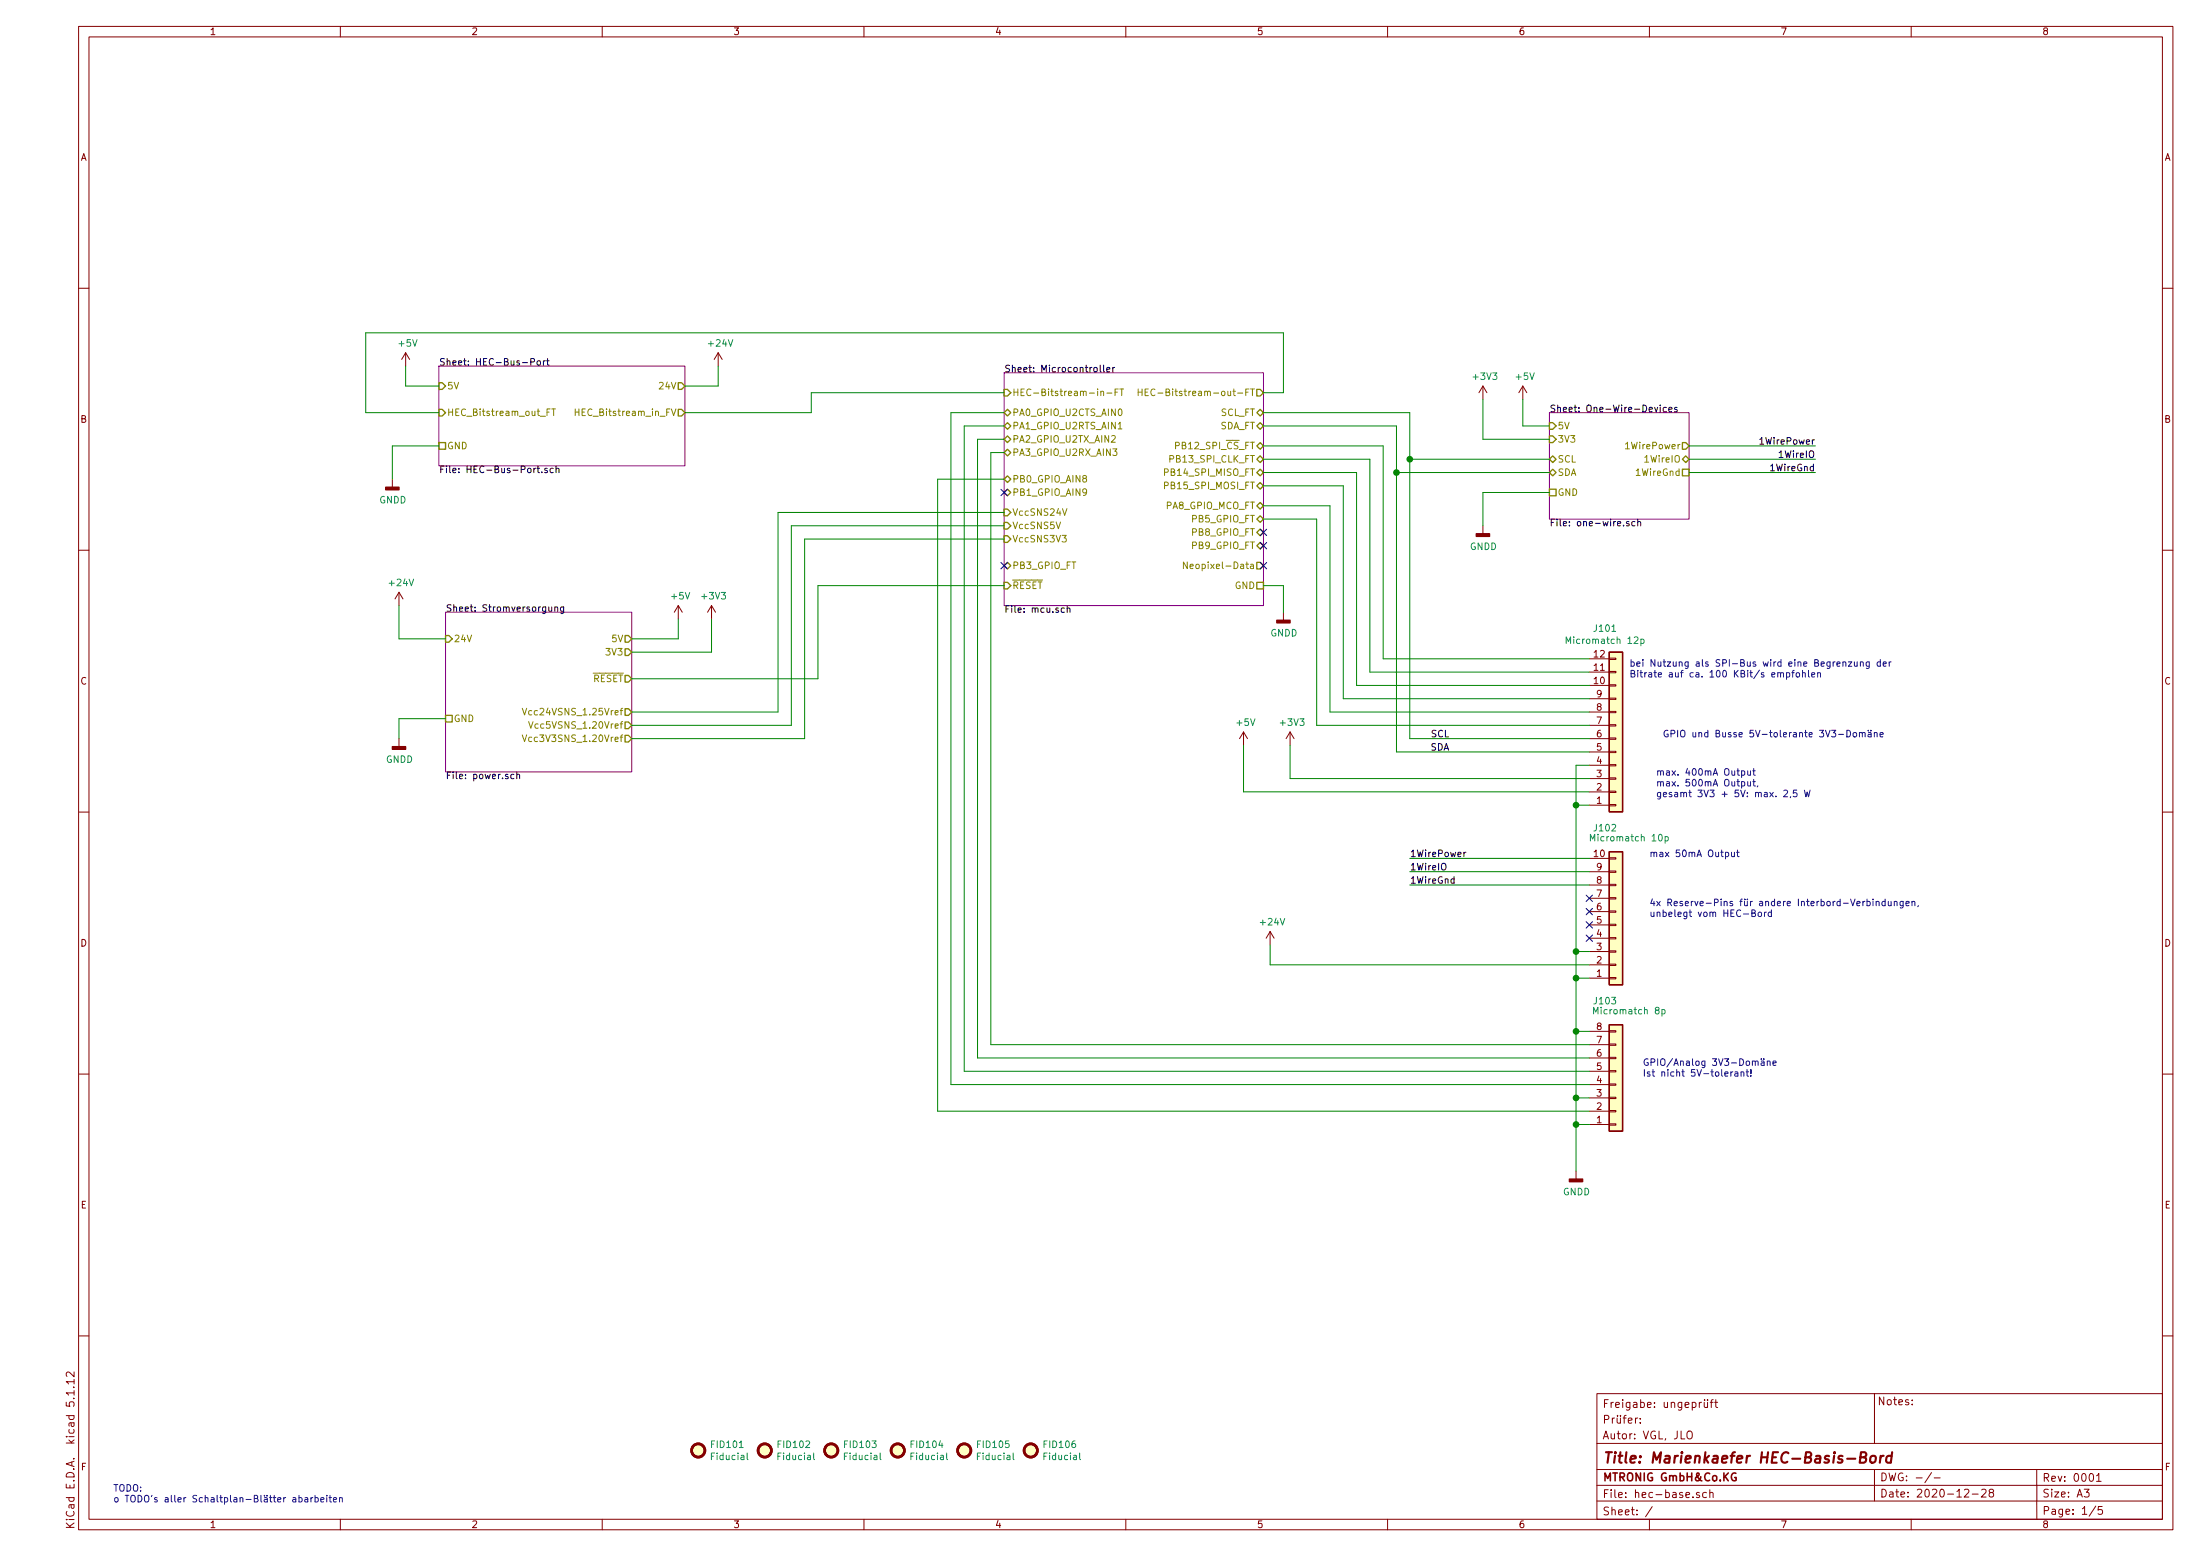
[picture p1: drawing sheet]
<svg xmlns="http://www.w3.org/2000/svg" width="420mm" height="297mm" viewBox="0 0 420 297" stroke-linecap="round" stroke-linejoin="round" font-family="sans-serif">
<g fill="none" stroke="#840000" stroke-width=".19">
<path d="M15 5h400v287h-400zM17 7h396v283h-396zM65 5v2M115 5v2M165 5v2M215 5v2M265 5v2M315 5v2M365 5v2M15 55h2M413 55h2M77.5 67.3l-.8 1.3"/>
<path d="M77.5 67.3v2.6M77.5 67.3l.7 1.3M137.2 67.3l-.8 1.3M137.2 67.3v2.6M137.2 67.3l.7 1.3M283.2 73.7l-.8 1.3M283.2 73.7v2.5M283.2 73.7l.8 1.3M290.8 73.7l-.7 1.3M290.8 73.7v2.5M290.8 73.7l.8 1.3M74.9 91.5v1.5"/>
<path d="M15 105h2M76.2 113.1v2.5M76.2 113.1l-.8 1.2M76.2 113.1l.8 1.2M129.5 115.6l-.7 1.3M129.5 115.6v2.5M129.5 115.6l.8 1.3M135.9 115.6l-.8 1.3M135.9 115.6v2.5M135.9 115.6l.8 1.3M245.1 116.9v1.5M283.2 100.4v1.5"/>
<path d="M413 105h2M237.5 139.7l-.8 1.3M237.5 139.7v2.6M237.5 139.7l.8 1.3M246.4 139.7l-.8 1.3M246.4 139.7v2.6M246.4 139.7l.7 1.3M303.5 130.8h3.8M303.5 128.3h3.8M303.5 125.8h3.8M303.5 138.5h3.8M303.5 135.9h3.8"/>
<path d="M303.5 133.4h3.8M307.3 135.8h1.3v.3h-1.3zM307.3 133.3h1.3v.2h-1.3zM307.3 130.7h1.3v.3h-1.3zM307.3 128.2h1.3v.2h-1.3zM307.3 125.6h1.3v.3h-1.3zM307.3 138.3h1.3v.3h-1.3zM15 155h2M76.2 141v1.5M303.5 153.7h3.8M303.5 151.2h3.8M303.5 148.6h3.8"/>
<path d="M303.5 146.1h3.8M303.5 143.5h3.8M303.5 141h3.8M307.3 143.4h1.3v.3h-1.3zM307.3 146h1.3v.2h-1.3zM307.3 148.5h1.3v.3h-1.3zM307.3 151h1.3v.3h-1.3zM307.3 140.9h1.3v.2h-1.3zM307.3 153.6h1.3v.2h-1.3zM413 155h2M242.6 177.8l-.8 1.3M242.6 177.8v2.6"/>
<path d="M242.6 177.8l.7 1.3M303.5 163.9h3.8M303.5 179.1h3.8M303.5 176.6h3.8M303.5 174h3.8M303.5 171.5h3.8M303.5 168.9h3.8M303.5 166.4h3.8M307.3 171.4h1.3v.2h-1.3zM307.3 168.8h1.3v.3h-1.3zM307.3 166.3h1.3v.2h-1.3zM307.3 163.7h1.3v.3h-1.3z"/>
<path d="M307.3 173.9h1.3v.3h-1.3zM307.3 179h1.3v.2h-1.3zM307.3 176.4h1.3v.3h-1.3zM303.5 186.7h3.8M303.5 184.2h3.8M303.5 181.6h3.8M303.5 199.4h3.8M303.5 196.9h3.8M307.3 181.5h1.3v.3h-1.3zM307.3 184.1h1.3v.2h-1.3zM307.3 186.6h1.3v.3h-1.3zM307.3 199.3h1.3v.3h-1.3z"/>
<path d="M307.3 196.8h1.3v.2h-1.3zM15 205h2M303.5 214.7h3.8M303.5 212.1h3.8M303.5 209.6h3.8M303.5 207h3.8M303.5 204.5h3.8M303.5 202h3.8M307.3 201.8h1.3v.3h-1.3zM307.3 204.4h1.3v.2h-1.3zM307.3 209.5h1.3v.2h-1.3zM307.3 212h1.3v.3h-1.3z"/>
<path d="M307.3 214.5h1.3v.3h-1.3zM307.3 206.9h1.3v.3h-1.3zM413 205h2M301 223.6v1.5M15 255h2M413 255h2M14 264.8h.1M14.1 265.9h-1.5l.5 .4M14.1 263.8h-1.5l.5 .4M14.1 261.9v.9l-1-.9-.5 .3 .2 .5M14.1 263.3v.9M14.1 265.5v.8"/>
<path d="M305 266.1h108v23.9h-108zM305 275.6h108M313.3 271.6v.1M313.3 270.8v.1M322.2 273.4a.5 .5 0 0 1 .6-.2 .5 .5 0 0 1 .4 .5v.5a.51 .51 0 0 1-.5 .5 .51 .51 0 0 1-.5-.5zM325 267.7l-.5 .3M325.5 267.7l.1 .9 .3 .1 .2-.1M325.6 267.2v.1M326.1 267.2v.1M326.1 267.7v1M326.6 267.7h.6M327.2 267.2l-.4 .2v1.3"/>
<path d="M327.5 267.7h.5M327.7 267.2v1.3l.3 .2M358 266v9.5M365.2 268.1v.1M365.2 267.3v.1M65 290v2M115 290v2M165 290v2M215 290v2M265 290v2M305 286.5h108M305 283.6h108"/>
<path d="M305 280.5h108M315 290v2M315.5 287.6l-1.2 1.9M324.5 285l-.3-.1-.2 .2 .1 .2 .4 .2v.3h-.5M325.9 285l-.4-.1-.3 .3v.6l.3 .1 .4-.1M326.5 285l.2-.1 .4 .1 .1 .9M326.5 284.4v1.5M358 280.5v6M365 290v2M368.9 281.1l-1.3 1.9M369.4 282.1h1.1M375.2 284.4l.5-.1 .3 .4-.9 1.1h.9"/>
<path d="M376.7 285.2h1.1M378.5 284.4l.5-.1 .2 .1 .1 .3-.9 1.1h.9M380.2 284.9l-.3-.3 .1-.2 .2-.1 .4 .1 .1 .2v.2l-.5 .1-.3 .3v.3l.3 .3h.2l.3-.3v-.4l-.3-.2M389 280.5v6M389 286.5v3.5M398 284.3h1l-.5 .6 .4 .1v.7l-.2 .1-.7-.1M400.3 287.5l-1.3 1.9M400.4 281.7l.4-.4v1.5M400.4 282.8h.9M401.5 287.6h-.7l-.1 .7 .2-.1h.5l.1 .3v.5l-.2 .1-.6-.1"/>
</g>
<path d="M355.3 278.2l.9-.1a.47 .47 0 0 0 .2-.5 .47 .47 0 0 0-.3-.4h-.7l-.2 2h.8a.53 .53 0 0 0 .4-.5 .53 .53 0 0 0-.4-.5M357.4 278a.53 .53 0 0 1 .9 .3l-.2 .8a.51 .51 0 0 1-.6 .2 .51 .51 0 0 1-.4-.4l.1-.6zM359.2 277.9l-.2 1.3M359.7 277.9l-.3 .1-.3 .3M361.3 278a.68 .68 0 0 0-1 .3l-.1 .6 .1 .2 .2 .1 .6-.1M361.4 277.2l-.3 2" fill="none" stroke="#840000" stroke-width=".41"/>
<path d="M331.5 281.3a.7 .7 0 0 0-.9 .6 .7 .7 0 0 0 .9 .7l.1-.5h-.3" fill="none" stroke="#840000" stroke-width=".3"/>
<path d="M83.8 69.9h47v19h-47zM191.8 71.2h49.5v44.4h-49.5zM295.9 78.8h26.7v20.3h-26.7zM85.1 116.9h35.5v30.5h-35.5z" fill="none" stroke="#840084" stroke-width=".19"/>
<g fill="none" stroke="#000" stroke-width=".19">
<path d="M101.4 69.1l.6-.1v-.4l-.6-.2v1.3M102.7 68.9h.3l.2 .1-.1 .7h-.3l-.2-.2zM103.8 68.9v.8M104.1 68.9l-.3 .2M104.4 68.9h.5M104.6 68.4v1.1l.3 .2M210.1 69.7v1.1l.2 .2M210.8 69.7v1.1l.1 .2M211.4 70.5l.6-.1-.1-.2-.3-.1-.2 .2v.6h.5M212.5 70.1v.9M212.9 70.1l-.4 .3M316 77.8l.3 .8 .3-.8"/>
<path d="M317.1 77.3v.2M317.1 77.8v.8M318.2 77.8h-.3l-.3 .2 .2 .5h.4M318.7 78.2l.6-.1v-.3h-.4l-.2 .1 .1 .6h.5M320.3 77.8h-.3l-.2 .1 .1 .2 .4 .1v.3h-.5M102.6 89.4h.4M102.7 89v1.1l.3 .1M103.5 90.1v.1M104.5 89.4h-.3l-.2 .2 .1 .1 .4 .2v.3h-.5M105.7 89.4h-.4l-.2 .2 .1 .6h.5M106.2 89.5l.2-.1h.3l.1 .8M106.2 89v1.2"/>
<path d="M311.1 99.6h-.3l-.2 .1 .1 .2 .4 .1v.3h-.5M312.2 99.6h-.3l-.3 .2 .2 .5h.4M312.8 99.7l.5-.1v.8M312.8 99.1v1.3M336.1 83.9l.4-.4v1.3M336.1 84.8h.7M104.8 115.9l.1 .7 .3 .1 .2-.1M105.4 115.9v.8M106 116l.1-.1h.4v.8M106 115.9v.8M107.6 115.9v1.1l-.2 .1h-.3M107.6 115.9h-.3l-.3 .2 .2 .5h.4"/>
<path d="M203.3 116.1h-.4l-.2 .2 .1 .6h.5M203.8 116.2l.2-.1h.3v.8M203.8 115.6v1.3M98.1 147.9l-.3-.1-.2 .2 .1 .6h.4M98.7 147.9l.2-.1 .3 .1v.8M98.7 147.4v1.3M279.6 162.7v.8M280 162.7l-.4 .2"/>
</g>
<g fill="none" stroke="#848400" stroke-width=".25">
<path d="M83.8 78.1h.7l.6 .7-.6 .6h-.7zM83.8 73.1h.7l.6 .6-.6 .6h-.7zM129.5 78.1h.7l.6 .7-.6 .6h-.7zM129.5 73.1h.7l.6 .6-.6 .6h-.7zM191.8 74.3h.6l.6 .7-.6 .6h-.6zM191.8 78.8l.6-.7 .6 .7-.6 .6zM240 74.3h.7l.6 .7-.6 .6h-.7zM240 78.8l.7-.7 .6 .7-.6 .6zM83.8 84.5h1.3v1.3h-1.3zM191.8 97.2h.6l.6 .6-.6 .7h-.6zM191.8 99.7h.6l.6 .7-.6 .6h-.6zM191.8 94l.6-.6 .6 .6-.6 .7z"/>
<path d="M191.8 91.5l.6-.7 .6 .7-.6 .6zM191.8 86.4l.6-.6 .6 .6-.6 .6zM191.8 83.9l.6-.7 .6 .7-.6 .6zM191.8 81.3l.6-.6 .6 .6-.6 .7zM240 81.3l.7-.6 .6 .6-.6 .7zM240 85.1l.7-.6 .6 .6-.6 .7zM240 87.7l.7-.7 .6 .7-.6 .6zM240 90.2l.7-.6 .6 .6-.6 .6zM240 92.7l.7-.6 .6 .6-.6 .7zM240 99.1l.7-.6 .6 .6-.6 .6zM240 96.6l.7-.7 .6 .7-.6 .6zM295.9 90.2l.6-.6 .7 .6-.7 .6z"/>
<path d="M295.9 87.7l.6-.7 .7 .7-.7 .6zM295.9 93.4h1.3v1.3h-1.3zM295.9 80.7h.6l.7 .6-.7 .7h-.6zM295.9 83.2h.6l.7 .7-.7 .6h-.6zM321.3 87.7l.6-.7 .7 .7-.7 .6zM321.3 84.5h.6l.7 .6-.7 .7h-.6zM321.3 89.6h1.3v1.2h-1.3zM191.8 111.2h.6l.6 .6-.6 .6h-.6zM191.8 102.3h.6l.6 .6-.6 .6h-.6zM191.8 108l.6-.6 .6 .6-.6 .6zM240 111.2h1.3v1.2h-1.3zM240 101.6l.7-.6 .6 .6-.6 .7z"/>
<path d="M240 104.2l.7-.7 .6 .7-.6 .6zM240 107.4h.7l.6 .6-.6 .6h-.7zM85.1 121.3h.6l.7 .7-.7 .6h-.6zM85.1 136.6h1.3v1.2h-1.3zM119.4 121.3h.6l.6 .7-.6 .6h-.6zM119.4 123.9h.6l.6 .6-.6 .6h-.6zM119.4 128.9h.6l.6 .7-.6 .6h-.6zM119.4 135.3h.6l.6 .6-.6 .7h-.6zM119.4 137.8h.6l.6 .7-.6 .6h-.6zM119.4 140.4h.6l.6 .6-.6 .6h-.6z"/>
</g>
<g fill="none" stroke="#848400" stroke-width=".19">
<path d="M104.5 78.7h.4M105.1 78.1h-.6v1.2M105.4 78.1h.7M105.7 78.1v1.2M109.9 78.7h.7M109.9 78.1v1.2M128.2 78.1l.5 1.2 .4-1.2M210.2 74.8l.2-.1h.3l.1 .8M211.4 75h.9M213 74.9h.4M213.6 74.3h-.6v1.2M213.9 74.3h.7"/>
<path d="M214.2 74.3v1.2M217.4 74.3v1.2M217.4 74.9h.7M218.1 74.3v1.2M218.7 74.9h.4M219.3 74.3h-.6v1.2h.6M220.6 74.4a.6 .6 0 0 0-.9 .4 .6 .6 0 0 0 .6 .7l.3-.1M238.8 74.3h.8M202.9 97.1l.4 1.3 .5-1.3M207 91.3l-.2-.1v-.3l.5-.1 .2 .2-.1 .2-.5 .2-.1 .2v.3l.2 .1h.4l.1-.2v-.2l-.2-.3M207.5 93.9l-.2 .2-.4-.1-.1-.1v-.5l.5-.1 .2 .3-.2 .8-.4 .2M212.3 83.3l.5-.2 .2 .4-.8 .9h.8"/>
<path d="M212.5 85.7h.8l-.4 .5 .4 .1v.5l-.2 .2-.6-.2M213.6 81.9h.7M310.4 84.8l.4-.4v1.3M310.4 85.7h.8M202.8 102.2h.8l-.4 .5 .4 .1-.1 .6-.5 .1-.2-.2M226.7 107.3v1.2l-.7-1.2v1.2M227.3 108.1l.6-.1-.1-.2-.3-.1-.2 .2 .1 .6h.4M99.7 135.2l.5 1.3 .4-1.3M101 137.8l.4 1.2 .4-1.2M99.7 140.3l.5 1.3 .4-1.3"/>
</g>
<g fill="#ffffc2" stroke="#ffffc2" stroke-width=".19">
<path d="M307.3 124.5h2.6v30.5h-2.6z"/>
<path d="M307.3 162.6h2.6v25.4h-2.6z"/>
<path d="M307.3 195.6h2.6v20.3h-2.6z"/>
<circle cx="196.8" cy="276.9" r="1.27"/>
<circle cx="133.3" cy="276.9" r="1.27"/>
<circle cx="146" cy="276.9" r="1.27"/>
<circle cx="158.7" cy="276.9" r="1.27"/>
<circle cx="171.4" cy="276.9" r="1.27"/>
<circle cx="184.1" cy="276.9" r="1.27"/>
</g>
<g fill="none" stroke="#840000" stroke-width=".51">
<circle cx="133.3" cy="276.9" r="1.27"/>
<circle cx="146" cy="276.9" r="1.27"/>
<circle cx="158.7" cy="276.9" r="1.27"/>
<circle cx="171.4" cy="276.9" r="1.27"/>
<circle cx="184.1" cy="276.9" r="1.27"/>
<circle cx="196.8" cy="276.9" r="1.27"/>
</g>
<g fill="none" stroke="#008484" stroke-width=".19">
<path d="M299.1 122.8v-1.2l.4 .9 .4-.9v1.2M313.4 122.1l.3-.1 .3 .2-.1 .6h-.5M313.4 122v1.3M318 159.8l.4-.1 .2 .2-.1 .6h-.5M318 159.7v1.3M303.7 160.5v-1.2l.5 .9 .4-.9v1.2M304.3 193.6v-1.3l.4 .9 .5-.9v1.3M317.4 192.8l.4-.1 .2 .2-.1 .6h-.5M317.4 192.7v1.3M142.7 277.4v1.1l.2 .1M155.4 277.4v1.1l.2 .1M168.1 277.4v1.1l.2 .1"/>
<path d="M180.8 277.4v1.1l.2 .1M193.5 277.4v1.1l.2 .1M206.2 277.4v1.1l.2 .1"/>
</g>
<g fill="#840000" stroke="#840000" stroke-width=".25">
<path d="M281.9 101.9h2.6v.5h-2.6z"/>
<path d="M243.8 118.4h2.6v.5h-2.6z"/>
<path d="M74.9 142.5h2.6v.5h-2.6z"/>
<path d="M73.7 93h2.5v.5h-2.5z"/>
<path d="M299.7 225.1h2.6v.5h-2.6z"/>
</g>
<path d="M307.3 124.5h2.6v30.5h-2.6zM307.3 162.6h2.6v25.4h-2.6zM307.3 195.6h2.6v20.3h-2.6z" fill="none" stroke="#840000" stroke-width=".25"/>
<g fill="none" stroke="#008400" stroke-width=".19">
<path d="M77.5 69.9v3.8h6.3M137.2 69.9v3.8h-6.4M191.8 78.8h-10.2v128.2h121.9M191.8 75h-36.9v3.8h-24.1M241.3 75h3.8v-11.5h-175.3v15.3h14M241.3 78.8h27.9v62.2h34.3M283.2 76.2v7.7h12.7M290.8 76.2v5.1h5.1M83.8 85.1h-8.9v6.4M191.8 81.3h-7.7v123.2h119.4M191.8 83.9h-5.1v118.1h116.8M191.8 86.4h-2.6v113h114.3"/>
<path d="M191.8 91.5h-12.7v120.6h124.4M191.8 97.8h-43.2v38.1h-28M241.3 81.3h25.4v62.2h36.8M241.3 99.1h10.2v39.4h52M241.3 96.6h12.7v39.3h49.5M241.3 92.7h15.2v40.7h47M241.3 90.2h17.8v40.6h44.4M241.3 87.7h20.3v40.6h41.9M241.3 85.1h22.9v40.7h39.3M266.7 90.2h29.2M269.2 87.7h26.7M295.9 94h-12.7v6.4"/>
<path d="M322.6 90.2h24.1M322.6 87.7h24.1M322.6 85.1h24.1M76.2 115.6v6.4h8.9M129.5 118.1v3.9h-8.9M135.9 118.1v6.4h-15.3M191.8 100.4h-40.7v38.1h-30.5M191.8 102.9h-38.1v38.1h-33.1M191.8 111.8h-35.6v17.8h-35.6M241.3 111.8h3.8v5.1M85.1 137.2h-8.9v3.8M237.5 142.3v8.9h66"/>
<path d="M246.4 142.3v6.3h57.1M301 153.7h2.5M303.5 146.1h-2.5v77.5M269.2 168.9h34.3M269.2 166.4h34.3M269.2 163.9h34.3M242.6 180.4v3.8h60.9M301 196.9h2.5M301 186.7h2.5M301 181.6h2.5M301 209.6h2.5M301 214.7h2.5"/>
</g>
<g fill="none" stroke="#0000c2" stroke-width=".19">
<path d="M339.5 128.5l.2-.1 .3 .1 .1 .7M340.1 128.6l.1-.2 .3 .1 .1 .7M341.2 128.5l.4-.1 .2 .2-.1 .6h-.5M341.2 128.4v1.3M342.2 128.4h.5M342.7 128l-.3 .2v1M343.1 128.5l.2-.1 .3 .1 .1 .5-.1 .2h-.3l-.2-.1zM344.2 128.5l.2-.1 .3 .1 .1 .7M344.2 128v1.2M345.4 128v1.1l.2 .1M346 128.8l.6-.1-.1-.2-.3-.1-.2 .2v.6h.5M347.1 128.5l.2-.1 .3 .1 .1 .7"/>
<path d="M347.1 128.4v.8M352 126.5l.1-.1h.4v.8M352 126.4v.8M352.7 139.4a.64 .64 0 0 1 .7 .6 .64 .64 0 0 1-.7 .7zM353 126.4h.7l-.7 .8h.7M354 139.9l.3-.1 .3 .3-.1 .5-.3 .1-.3-.3zM354.2 126.4v.7l.3 .1 .2-.1M354.7 126.4v.8M355.1 140l.2-.2 .3 .1 .1 .8M355.1 139.8v.9M355.3 126.5l.2-.1h.3l.1 .8M355.3 126.4v.8"/>
<path d="M356.8 139.9h.5l.1 .8M356.8 139.4v.1M357 126.4l-.1 1.1-.2 .1-.3-.1M357 126.4h-.4l-.2 .2 .1 .5h.5M357.3 139.4v.1M358 140l.1-.2 .3 .1 .1 .8M358 139.8v.9M359.1 126.4h-.4l-.2 .2 .1 .5h.5M359.1 125.9v1.3M359.7 126.8l.5-.1v-.3h-.4l-.1 .1v.6h.5M360.8 126.4v.8M361.2 126.4l-.4 .2"/>
<path d="M332.6 147.2h.4l.2 .2-.1 .5h-.5M332.6 149.3l.4-.1 .2 .2-.1 .6h-.5M332.6 147.2v1.2M333.8 147.2v.7l.3 .1 .2-.1M333.8 149.2v.8h.3l.2-.1M334.3 147.2v.8M334.3 149.2v.8M334.7 147.2h.5M334.7 149.2h.5M334.9 146.7v1.1l.3 .2M334.9 148.8v1.1l.3 .1M335.7 150l-.1 .2"/>
<path d="M340.7 151l.4-.2 .3 .4-.8 .9h.8M342 152.1l-.1 .2M343.2 150.8h-.7v.6l.2-.1 .5 .1v.6l-.2 .1-.5-.1M344.6 150.8l.3 1.3 .2-.9 .3 .9 .3-1.3M355.7 140l.2-.2 .3 .1v.8M357.4 140.1l-.7 .3 .1 .2h.6M359.1 140.2l.6-.1-.1-.2-.4-.1-.1 .2v.6h.5M329.5 162.7h.4l.2 .2-.1 .6h-.5M330.7 162.7l.1 .8 .4-.1M331.2 162.7v.8M331.6 162.7h.5M331.8 162.3v1.1l.3 .1"/>
<path d="M334.6 174.3h.5l.1-.2v-.3l-.6-.1v1.3h.5l.1-.2 .1-.3-.3-.2M335.9 174.2l.3-.1 .2 .2-.1 .6-.3 .1-.2-.3zM337 174.1v.9M337.3 174.1l-.3 .3M338.3 174.2l-.4-.1-.2 .3 .1 .5h.5M338.3 173.7v1.3M356.6 172.1h.3l.3 .2-.2 .6h-.4M357.7 171.6v.2M357.7 172.1v.8M358.3 172.2l.2-.1h.3l.1 .8M358.3 172.1v.8M360 172.1h-.3l-.3 .2 .1 .6h.5"/>
<path d="M360 171.6v1.3M360.6 172.1l.1 .8h.3l.2-.1M361.2 172.1v.8M361.8 172.2l.1-.1h.4v.8M361.8 172.1v.8M363.5 172.1v1l-.3 .2h-.3M363.5 172.1h-.4l-.2 .2 .1 .6h.5M364 172.5l.6-.1v-.3h-.4l-.2 .1 .1 .7h.5M365.2 172.2l.1-.1h.3l.1 .8M365.2 172.1v.8M366.4 172.9l-.2 .2M329.4 205l.6-.1v-.2l-.4-.1-.2 .2 .1 .6h.5"/>
<path d="M330.6 204.6v.8M330.9 204.6l-.3 .2M331.3 204.7h.5l.1 .7M331.9 204.9l-.4 .1-.2 .1v.3h.6M332.5 204.7l.2-.1 .3 .1v.7M332.5 204.6v.8M333.5 204.6h.5M333.7 204.2v1.1l.3 .1M334.4 205.3v.1M334.4 204.2v.8M335.2 202.7l.2-.1h.3l.1 .8M336.4 202.6h.5v.8"/>
<path d="M336.4 202.1v.1M336.9 202.1v.1M336.9 202.9h-.4l-.2 .2 .1 .2h.5M337.5 202.7l.2-.1h.3l.1 .8M337.5 202.6v.8M338.6 203l.6-.1v-.3h-.4l-.2 .1 .1 .6h.5M57.1 285.9h.4l.2 .2-.1 .6h-.5M57.1 285.5v1.2M58.2 285.9h.5l.1 .8M58.8 286.2h-.4l-.2 .2v.3h.6M59.4 285.9v.8M59.7 285.9l-.3 .2"/>
<path d="M60.2 285.9h.3l.3 .2-.1 .6h-.5M60.2 285.5v1.2M61.3 286.3l.6-.1-.1-.3h-.4l-.1 .2v.6h.5M62.4 285.5v.1M62.4 285.9v.8M62.8 285.9h.5M63 285.5v1l.3 .2M63.7 286.3l.6-.1-.1-.3h-.3l-.2 .2 .1 .6h.4M64.8 286l.2-.1h.3l.1 .8M64.8 285.9v.8"/>
</g>
<g fill="#008400" stroke="#008400" stroke-width=".25">
<circle cx="301" cy="186.7" r=".51"/>
<circle cx="301" cy="153.7" r=".51"/>
<circle cx="301" cy="181.6" r=".51"/>
<circle cx="301" cy="196.9" r=".51"/>
<circle cx="301" cy="209.6" r=".51"/>
<circle cx="266.7" cy="90.2" r=".51"/>
<circle cx="269.2" cy="87.7" r=".51"/>
<circle cx="301" cy="214.7" r=".51"/>
</g>
<g fill="none" stroke="#000084" stroke-width=".19">
<path d="M191.2 93.4l1.2 1.2M192.4 93.4l-1.2 1.2M191.2 107.4l1.2 1.2M192.4 107.4l-1.2 1.2M240.7 101l1.2 1.2M240.7 103.6l1.2 1.2M240.7 107.4l1.2 1.2M241.9 101l-1.2 1.2M241.9 103.6l-1.2 1.2M241.9 107.4l-1.2 1.2M302.9 170.9l1.2 1.2M302.9 173.4l1.2 1.2"/>
<path d="M302.9 176l1.2 1.2M302.9 178.5l1.2 1.2M304.1 170.9l-1.2 1.2M304.1 173.4l-1.2 1.2M304.1 176l-1.2 1.2M304.1 178.5l-1.2 1.2"/>
</g>
<text font-size="2.8" fill="#840000" x="306" y="279.3">Title: Marienkaefer HEC-Basis-Bord</text>
<g font-size="2.1" fill="#840000">
<text x="306" y="268.8">Freigabe: ungeprüft</text>
<text x="358.5" y="268.3">Notes:</text>
<text x="306" y="274.8">Autor: VGL, JLO</text>
<text x="306" y="271.8">Prüfer:</text>
<text x="306" y="286">File: hec-base.sch</text>
<text x="306" y="282.8">MTRONIG GmbH&amp;Co.KG</text>
<text x="359" y="285.9">Date: 2020-12-28</text>
<text x="359" y="282.8">DWG: -/-</text>
<text x="390" y="282.9">Rev: 0001</text>
<text x="390" y="285.9">Size: A3</text>
<text x="14.2" y="292" transform="rotate(-90 14.2 292)">KiCad E.D.A. kicad 5.1.12</text>
<text x="306" y="289.3">Sheet: /</text>
<text x="390" y="289.2">Page: 1/5</text>
</g>
<g font-size="1.8" fill="#840000">
<text x="40" y="6.7">1</text>
<text x="90" y="6.7">2</text>
<text x="140" y="6.7">3</text>
<text x="190" y="6.7">4</text>
<text x="240" y="6.7">5</text>
<text x="290" y="6.7">6</text>
<text x="340" y="6.7">7</text>
<text x="390" y="6.7">8</text>
<text x="15.4" y="30.7">A</text>
<text x="413.4" y="30.7">A</text>
<text x="15.4" y="80.7">B</text>
<text x="413.4" y="80.7">B</text>
<text x="304.5" y="125.5">12</text>
<text x="15.4" y="130.7">C</text>
<text x="304.5" y="130.6">10</text>
<text x="304.5" y="128.1">11</text>
<text x="413.4" y="130.7">C</text>
<text x="305" y="135.7">8</text>
<text x="305" y="133.1">9</text>
<text x="305" y="143.3">5</text>
<text x="305" y="140.8">6</text>
<text x="305" y="138.2">7</text>
<text x="305" y="148.4">3</text>
<text x="305" y="145.8">4</text>
<text x="305" y="153.5">1</text>
<text x="305" y="150.9">2</text>
<text x="304.5" y="163.6">10</text>
<text x="305" y="166.2">9</text>
<text x="305" y="173.8">6</text>
<text x="305" y="171.2">7</text>
<text x="305" y="168.7">8</text>
<text x="305" y="178.9">4</text>
<text x="305" y="176.3">5</text>
<text x="15.4" y="180.7">D</text>
<text x="305" y="183.9">2</text>
<text x="305" y="181.4">3</text>
<text x="413.4" y="180.7">D</text>
<text x="305" y="186.5">1</text>
<text x="305" y="196.6">8</text>
<text x="305" y="201.7">6</text>
<text x="305" y="199.2">7</text>
<text x="305" y="209.3">3</text>
<text x="305" y="206.8">4</text>
<text x="305" y="204.3">5</text>
<text x="305" y="214.4">1</text>
<text x="305" y="211.9">2</text>
<text x="15.4" y="230.7">E</text>
<text x="413.4" y="230.7">E</text>
<text x="15.5" y="280.7">F</text>
<text x="413.5" y="280.7">F</text>
<text x="40" y="291.7">1</text>
<text x="90" y="291.7">2</text>
<text x="140" y="291.7">3</text>
<text x="190" y="291.7">4</text>
<text x="240" y="291.7">5</text>
<text x="290" y="291.7">6</text>
<text x="340" y="291.7">7</text>
<text x="390" y="291.7">8</text>
</g>
<g font-size="1.8" fill="#008484">
<text x="76.3" y="66.2">+5V</text>
<text x="135.5" y="66.2">+24V</text>
<text x="281.5" y="72.5">+3V3</text>
<text x="289.6" y="72.5">+5V</text>
<text x="72.4" y="96.1">GNDD</text>
<text x="280.7" y="105">GNDD</text>
<text x="74.5" y="111.9">+24V</text>
<text x="128.3" y="114.4">+5V</text>
<text x="134.2" y="114.4">+3V3</text>
<text x="242.6" y="121.5">GNDD</text>
<text x="299.8" y="122.9">Micromatch 12p</text>
<text x="304.6" y="120.6">J101</text>
<text x="236.3" y="138.6">+5V</text>
<text x="244.7" y="138.6">+3V3</text>
<text x="73.7" y="145.6">GNDD</text>
<text x="304.4" y="160.6">Micromatch 10p</text>
<text x="304.6" y="158.7">J102</text>
<text x="240.9" y="176.7">+24V</text>
<text x="304.6" y="191.7">J103</text>
<text x="304.9" y="193.6">Micromatch 8p</text>
<text x="298.5" y="228.2">GNDD</text>
<text x="136" y="276.4">FID101</text>
<text x="136" y="278.7">Fiducial</text>
<text x="148.7" y="276.4">FID102</text>
<text x="148.7" y="278.7">Fiducial</text>
<text x="161.4" y="276.4">FID103</text>
<text x="161.4" y="278.7">Fiducial</text>
<text x="174.1" y="276.4">FID104</text>
<text x="174.1" y="278.7">Fiducial</text>
<text x="186.8" y="276.4">FID105</text>
<text x="186.8" y="278.7">Fiducial</text>
<text x="199.5" y="276.4">FID106</text>
<text x="199.5" y="278.7">Fiducial</text>
</g>
<g font-size="1.8">
<text x="83.8" y="69.8">Sheet: HEC-Bus-Port</text>
<text x="191.8" y="71.1">Sheet: Microcontroller</text>
<text x="295.9" y="78.7">Sheet: One-Wire-Devices</text>
<text x="336.6" y="84.9">1WirePower</text>
<text x="338.4" y="90">1WireGnd</text>
<text x="340" y="87.4">1WireIO</text>
<text x="83.8" y="90.3">File: HEC-Bus-Port.sch</text>
<text x="295.9" y="100.5">File: one-wire.sch</text>
<text x="85.1" y="116.8">Sheet: Stromversorgung</text>
<text x="191.8" y="117">File: mcu.sch</text>
<text x="273.1" y="143.3">SDA</text>
<text x="273.3" y="140.8">SCL</text>
<text x="85.1" y="148.7">File: power.sch</text>
<text x="269.2" y="166.2">1WireIO</text>
<text x="269.2" y="163.6">1WirePower</text>
<text x="269.2" y="168.7">1WireGnd</text>
</g>
<g font-size="1.8" fill="#848400">
<text x="85.3" y="74.3">5V</text>
<text x="126.1" y="74.3">24V</text>
<text x="193.3" y="75.6">HEC-Bitstream-in-FT</text>
<text x="221.2" y="75.6">HEC-Bitstream-out-FT</text>
<text x="85.3" y="79.4">HEC_Bitstream_out_FT</text>
<text x="110.6" y="79.4">HEC_Bitstream_in_FV</text>
<text x="193.3" y="82">PA1_GPIO_U2RTS_AIN1</text>
<text x="193.3" y="79.4">PA0_GPIO_U2CTS_AIN0</text>
<text x="232.9" y="82">SDA_FT</text>
<text x="233.1" y="79.4">SCL_FT</text>
<text x="297.4" y="82">5V</text>
<text x="85.3" y="85.8">GND</text>
<text x="193.3" y="87">PA3_GPIO_U2RX_AIN3</text>
<text x="193.3" y="84.5">PA2_GPIO_U2TX_AIN2</text>
<text x="223.7" y="88.3">PB13_SPI_CLK_FT</text>
<text x="224.9" y="85.8">PB12_SPI_CS_FT</text>
<text x="297.4" y="88.3">SCL</text>
<text x="297.4" y="84.5">3V3</text>
<text x="310.9" y="85.8">1WirePower</text>
<text x="314.4" y="88.3">1WireIO</text>
<text x="193.3" y="94.7">PB1_GPIO_AIN9</text>
<text x="193.3" y="92.1">PB0_GPIO_AIN8</text>
<text x="222.9" y="90.8">PB14_SPI_MISO_FT</text>
<text x="222.9" y="93.4">PB15_SPI_MOSI_FT</text>
<text x="297.4" y="90.8">SDA</text>
<text x="297.4" y="94.7">GND</text>
<text x="312.7" y="90.8">1WireGnd</text>
<text x="193.3" y="98.5">VccSNS24V</text>
<text x="193.3" y="101">VccSNS5V</text>
<text x="222.7" y="97.2">PA8_GPIO_MCO_FT</text>
<text x="227.8" y="99.7">PB5_GPIO_FT</text>
<text x="193.3" y="103.5">VccSNS3V3</text>
<text x="227.8" y="102.3">PB8_GPIO_FT</text>
<text x="227.8" y="104.8">PB9_GPIO_FT</text>
<text x="193.3" y="112.4">RESET</text>
<text x="193.3" y="108.6">PB3_GPIO_FT</text>
<text x="228" y="108.6">Neopixel-Data</text>
<text x="235.8" y="112.4">GND</text>
<text x="86.6" y="122.6">24V</text>
<text x="116" y="125.1">3V3</text>
<text x="117" y="122.6">5V</text>
<text x="113.2" y="130.2">RESET</text>
<text x="86.6" y="137.8">GND</text>
<text x="101.3" y="136.6">Vcc24VSNS_1.25Vref</text>
<text x="101.3" y="141.6">Vcc3V3SNS_1.20Vref</text>
<text x="102.3" y="139.1">Vcc5VSNS_1.20Vref</text>
</g>
<g font-size="1.8" fill="#0000c2">
<text x="311.1" y="127.3">bei Nutzung als SPI-Bus wird eine Begrenzung der</text>
<text x="311.1" y="129.3">Bitrate auf ca. 100 KBit/s empfohlen</text>
<text x="317.5" y="140.8">GPIO und Busse 5V-tolerante 3V3-Domäne</text>
<text x="316.2" y="148.1">max. 400mA Output</text>
<text x="316.2" y="150.1">max. 500mA Output,</text>
<text x="316.2" y="152.2">gesamt 3V3 + 5V: max. 2,5 W</text>
<text x="315" y="163.6">max 50mA Output</text>
<text x="315" y="173">4x Reserve-Pins für andere Interbord-Verbindungen,</text>
<text x="315" y="175">unbelegt vom HEC-Bord</text>
<text x="313.7" y="203.5">GPIO/Analog 3V3-Domäne</text>
<text x="313.7" y="205.5">Ist nicht 5V-tolerant!</text>
<text x="21.6" y="284.7">TODO:</text>
<text x="21.6" y="286.8">o TODO's aller Schaltplan-Blätter abarbeiten</text>
</g>
</svg>
